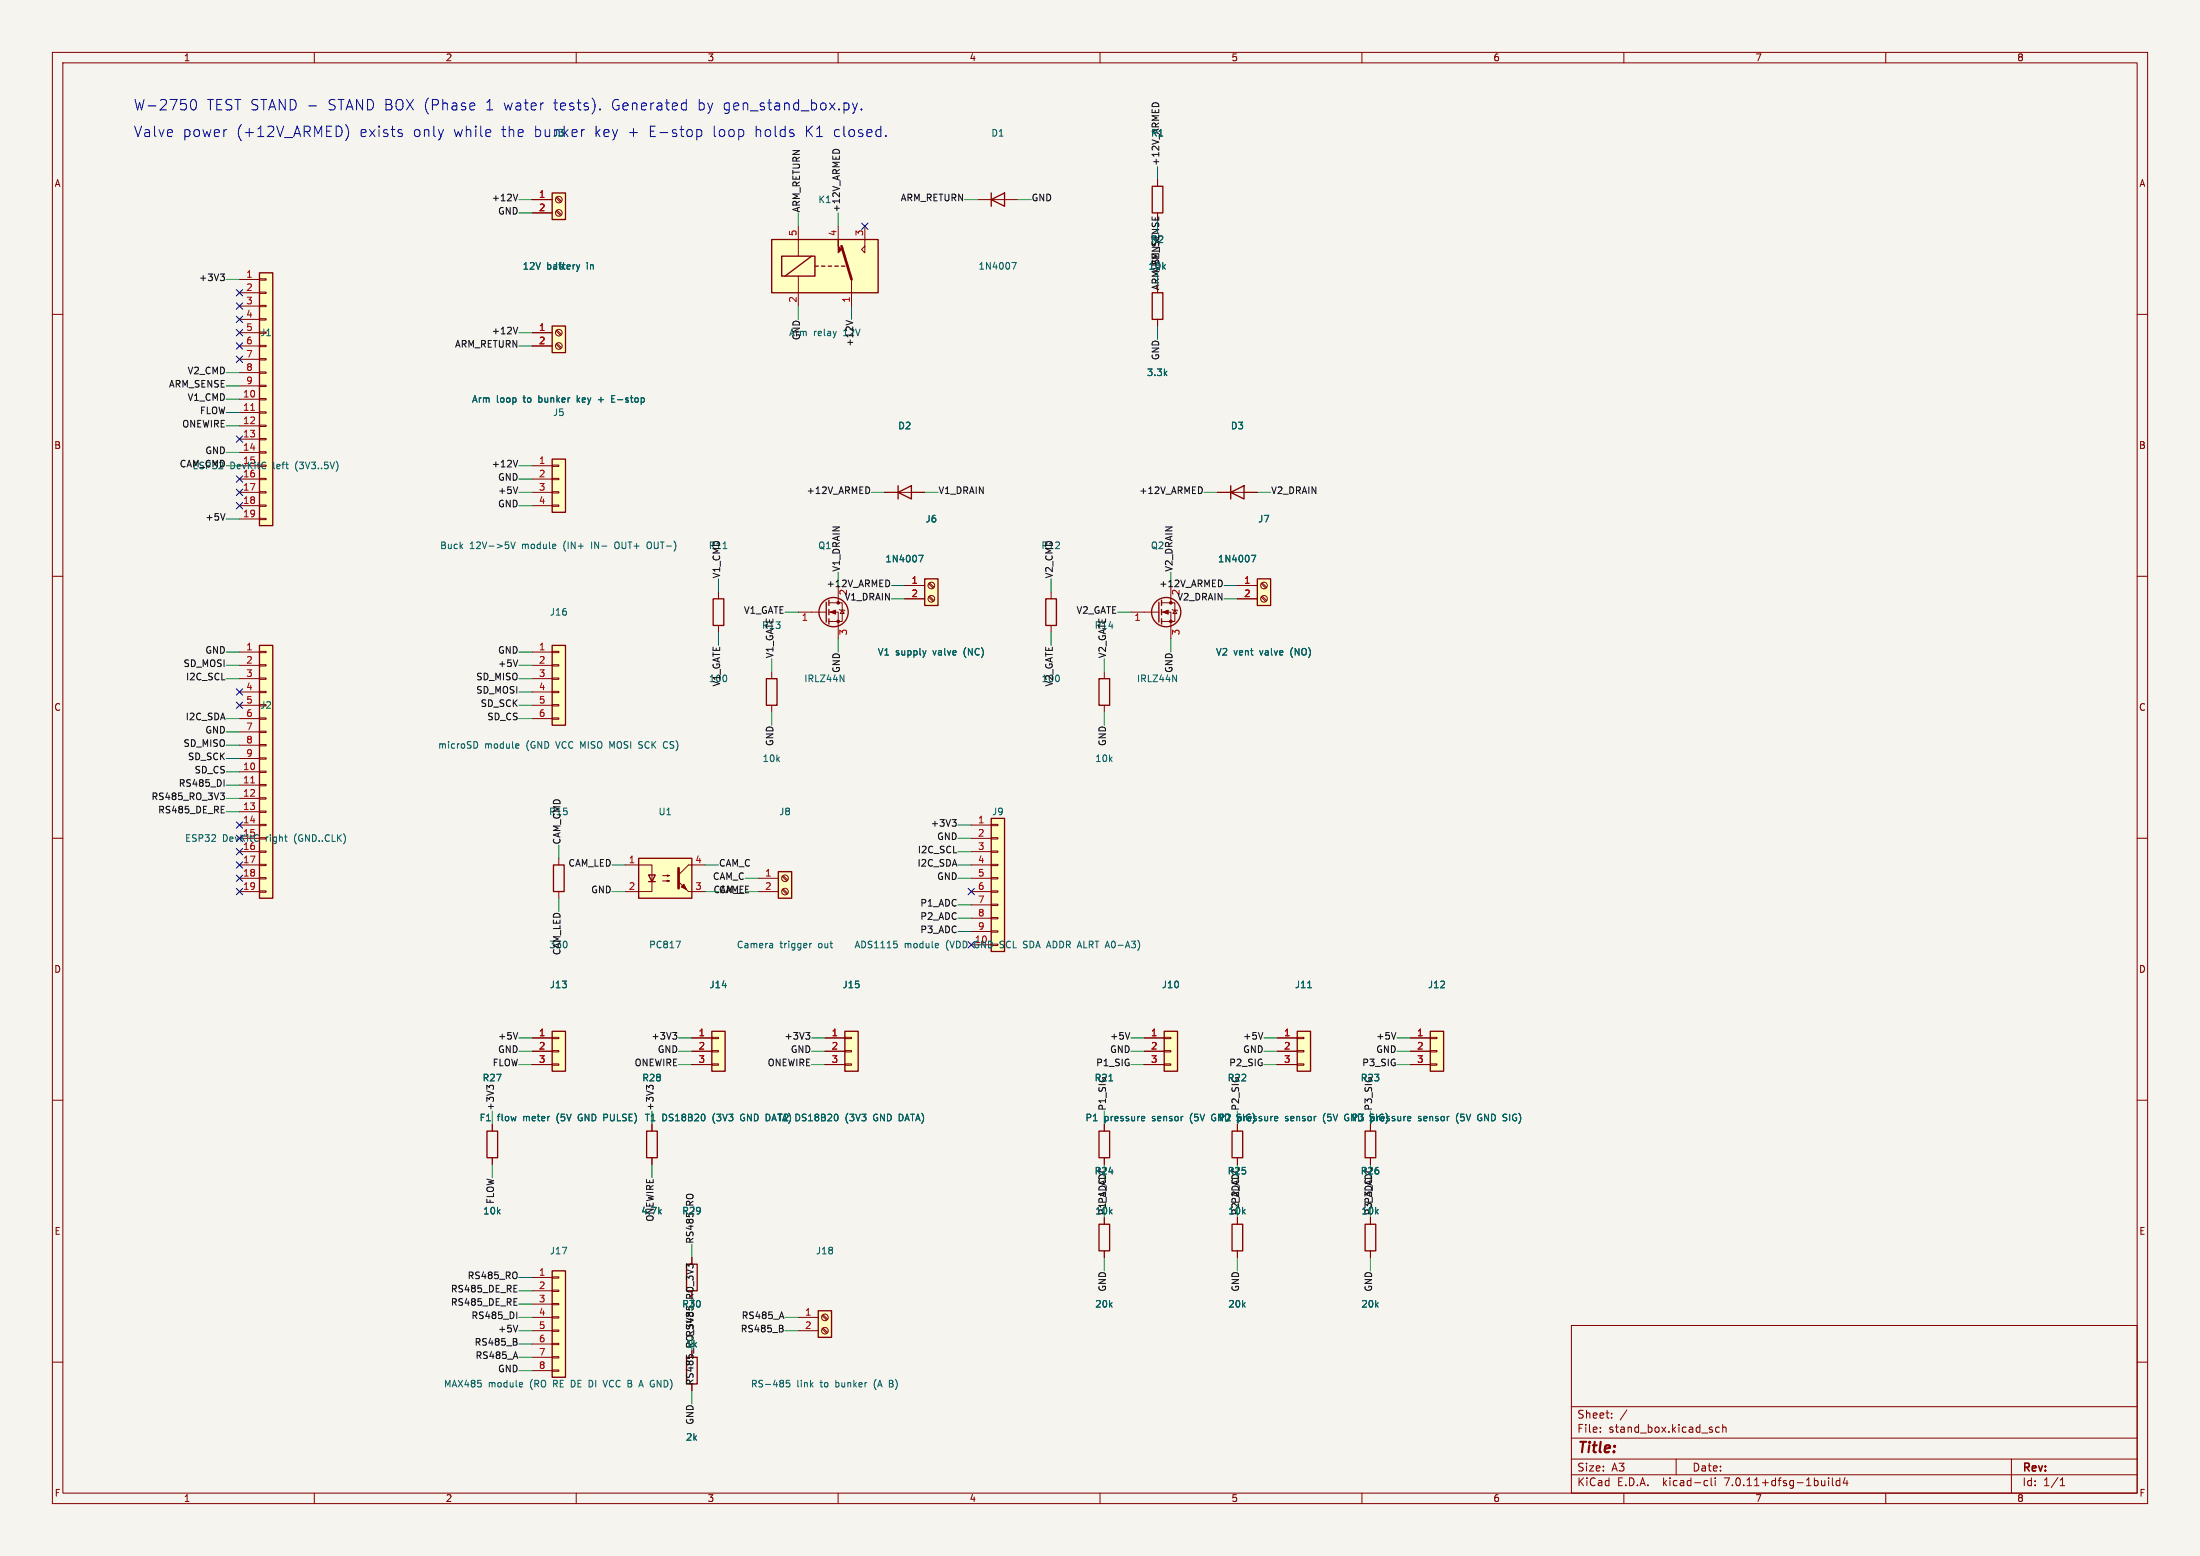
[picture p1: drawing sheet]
<svg xmlns="http://www.w3.org/2000/svg" width="420mm" height="297mm" viewBox="0 0 420 297" stroke-linecap="round" stroke-linejoin="round" font-family="sans-serif">
<path d="M0 0h420v297h-420z" fill="#f5f4ef" stroke="#f5f4ef" stroke-width=".19"/>
<g fill="none" stroke="#840000" stroke-width=".19">
<path d="M10 10h400v277h-400zM12 12h396v273h-396zM60 10v2M110 10v2M160 10v2M210 10v2M260 10v2M310 10v2M360 10v2M101.6 38.1h3.8M106.1 37.8l.9 .8M106.3 37.6l.9 .8"/>
<path d="M186.7 38.1h7.6M221 34.3v1.3M10 60h2M45.7 53.3h3.8M45.7 55.9h3.8M45.7 58.4h3.8M49.5 58.3h1.3v.2h-1.3zM49.5 55.8h1.3v.2h-1.3zM49.5 53.2h1.3v.3h-1.3zM101.6 40.6h3.8M106.1 40.3l.9 .8M106.3 40.1l.9 .9"/>
<path d="M152.4 43.2v5.7M152.4 52.7v5.7M160 43.2v2.5M162.6 53.3v5.1M165.1 43.2v5.1l-.6-.7 .6-.6M221 40.6v1.3M408 60h2M45.7 63.5h3.8M45.7 66h3.8M45.7 76.2h3.8M45.7 78.7h3.8M45.7 61h3.8"/>
<path d="M45.7 68.6h3.8M45.7 71.1h3.8M45.7 73.7h3.8M49.5 78.6h1.3v.3h-1.3zM49.5 76.1h1.3v.2h-1.3zM49.5 73.5h1.3v.3h-1.3zM49.5 71h1.3v.2h-1.3zM49.5 68.5h1.3v.2h-1.3zM49.5 65.9h1.3v.3h-1.3zM49.5 60.8h1.3v.3h-1.3zM101.6 63.5h3.8M101.6 66h3.8"/>
<path d="M106.1 65.7l.9 .8M106.1 63.2l.9 .8M106.3 65.5l.9 .9M106.3 63l.9 .8M221 61v1.2M45.7 88.9h3.8M45.7 91.4h3.8M45.7 94h3.8M45.7 96.5h3.8M45.7 81.3h3.8M45.7 83.8h3.8M45.7 86.4h3.8"/>
<path d="M45.7 99.1h3.8M49.5 98.9h1.3v.3h-1.3zM49.5 96.4h1.3v.2h-1.3zM49.5 93.9h1.3v.2h-1.3zM49.5 91.3h1.3v.3h-1.3zM49.5 86.2h1.3v.3h-1.3zM49.5 83.7h1.3v.2h-1.3zM49.5 81.2h1.3v.2h-1.3zM101.6 88.9h3.8M101.6 91.4h3.8M101.6 94h3.8M101.6 96.5h3.8"/>
<path d="M105.4 96.4h1.3v.2h-1.3zM105.4 93.9h1.3v.2h-1.3zM105.4 91.3h1.3v.3h-1.3zM105.4 88.8h1.3v.2h-1.3zM168.9 94h7.6M232.4 94h7.6M10 110h2M137.2 113v1.3M137.2 119.4v1.3M152.4 116.8h5.3M158.2 116.8h1.8v5.1M158.2 115.1h2.6v3.5h-2.6"/>
<path d="M160 111.8v3.3M160.3 116.3l1 .3M160.8 116.5l.4 .6h-.8zM172.7 111.8h3.8M172.7 114.3h3.8M177.3 114l.8 .8M177.3 111.4l.8 .9M177.4 113.8l.9 .8M177.4 111.3l.9 .8M200.7 113v1.3M200.7 119.4v1.3M215.9 116.8h5.3"/>
<path d="M221.7 116.8h1.8v5.1M221.7 115.1h2.6v3.5h-2.6M223.5 111.8v3.3M223.8 116.3l1 .3M224.3 116.5l.4 .6h-.8zM236.2 111.8h3.8M236.2 114.3h3.8M240.8 114l.8 .8M240.8 111.4l.8 .9M240.9 113.8l.9 .8M240.9 111.3l.9 .8M408 110h2"/>
<path d="M45.7 124.5h3.8M45.7 127h3.8M45.7 129.5h3.8M45.7 132.1h3.8M45.7 134.6h3.8M45.7 137.2h3.8M45.7 139.7h3.8M49.5 139.6h1.3v.2h-1.3zM49.5 137h1.3v.3h-1.3zM49.5 132h1.3v.2h-1.3zM49.5 129.4h1.3v.3h-1.3zM49.5 126.9h1.3v.2h-1.3z"/>
<path d="M49.5 124.3h1.3v.3h-1.3zM101.6 124.5h3.8M101.6 127h3.8M101.6 129.5h3.8M101.6 132.1h3.8M101.6 134.6h3.8M101.6 137.2h3.8M105.4 137h1.3v.3h-1.3zM105.4 134.5h1.3v.2h-1.3zM105.4 132h1.3v.2h-1.3zM105.4 129.4h1.3v.3h-1.3zM105.4 126.9h1.3v.2h-1.3z"/>
<path d="M105.4 124.3h1.3v.3h-1.3zM147.3 128.3v1.2M147.3 134.6v1.3M210.8 128.3v1.2M210.8 134.6v1.3M10 160h2M45.7 157.5h3.8M45.7 147.3h3.8M45.7 149.9h3.8M45.7 152.4h3.8M45.7 154.9h3.8M45.7 142.2h3.8"/>
<path d="M45.7 144.8h3.8M49.5 159.9h1.3v.2h-1.3zM49.5 157.4h1.3v.2h-1.3zM49.5 154.8h1.3v.3h-1.3zM49.5 152.3h1.3v.2h-1.3zM49.5 149.7h1.3v.3h-1.3zM49.5 147.2h1.3v.2h-1.3zM49.5 144.7h1.3v.2h-1.3zM49.5 142.1h1.3v.3h-1.3zM185.4 157.5h3.8M189.2 159.9h1.3v.2h-1.3zM189.2 157.4h1.3v.2h-1.3z"/>
<path d="M408 160h2M45.7 160h3.8M45.7 162.6h3.8M45.7 165.1h3.8M45.7 167.6h3.8M45.7 170.2h3.8M49.5 170.1h1.3v.2h-1.3zM49.5 167.5h1.3v.3h-1.3zM49.5 165h1.3v.2h-1.3zM49.5 162.4h1.3v.3h-1.3zM106.7 163.8v1.3M106.7 170.2v1.3"/>
<path d="M119.4 165.1h5.1v5.1h-5.1M126.5 168.1h1.3l-.4 .2v-.3l.4 .1M126.5 167.1h1.3l-.4 .2v-.3l.4 .1M131.4 170.2h3.2M134.6 165.1h-3.2l-1.9 1.9M144.8 167.6h3.8M144.8 170.2h3.8M149.3 169.8l.9 .9M149.3 167.3l.9 .8M149.5 169.7l.9 .8M149.5 167.1l.9 .9M185.4 160h3.8"/>
<path d="M185.4 162.6h3.8M185.4 165.1h3.8M185.4 167.6h3.8M185.4 170.2h3.8M185.4 172.7h3.8M185.4 175.3h3.8M185.4 177.8h3.8M189.2 177.7h1.3v.2h-1.3zM189.2 175.1h1.3v.3h-1.3zM189.2 172.6h1.3v.2h-1.3zM189.2 170.1h1.3v.2h-1.3zM189.2 167.5h1.3v.3h-1.3z"/>
<path d="M189.2 165h1.3v.2h-1.3zM189.2 162.4h1.3v.3h-1.3zM101.6 198.1h3.8M105.4 198h1.3v.2h-1.3zM132.1 198.1h3.8M135.9 198h1.3v.2h-1.3zM157.5 198.1h3.8M161.3 198h1.3v.2h-1.3zM185.4 180.3h3.8M218.4 198.1h3.8M222.2 198h1.3v.2h-1.3zM243.8 198.1h3.8"/>
<path d="M247.6 198h1.3v.2h-1.3zM269.2 198.1h3.8M273 198h1.3v.2h-1.3zM10 210h2M94 214.6v1.3M101.6 200.7h3.8M101.6 203.2h3.8M105.4 203.1h1.3v.2h-1.3zM105.4 200.5h1.3v.3h-1.3zM124.5 214.6v1.3M132.1 200.7h3.8M132.1 203.2h3.8"/>
<path d="M135.9 203.1h1.3v.2h-1.3zM135.9 200.5h1.3v.3h-1.3zM157.5 200.7h3.8M157.5 203.2h3.8M161.3 203.1h1.3v.2h-1.3zM161.3 200.5h1.3v.3h-1.3zM210.8 214.6v1.3M218.4 200.7h3.8M218.4 203.2h3.8M222.2 203.1h1.3v.2h-1.3zM222.2 200.5h1.3v.3h-1.3zM236.2 214.6v1.3"/>
<path d="M243.8 200.7h3.8M243.8 203.2h3.8M247.6 203.1h1.3v.2h-1.3zM247.6 200.5h1.3v.3h-1.3zM261.6 214.6v1.3M269.2 200.7h3.8M269.2 203.2h3.8M273 203.1h1.3v.2h-1.3zM273 200.5h1.3v.3h-1.3zM408 210h2M94 221v1.2M124.5 221v1.2"/>
<path d="M210.8 221v1.2M210.8 232.4v1.3M210.8 238.8v1.2M236.2 221v1.2M236.2 232.4v1.3M236.2 238.8v1.2M261.6 221v1.2M261.6 232.4v1.3M261.6 238.8v1.2M10 260h2M101.6 243.8h3.8M101.6 246.4h3.8"/>
<path d="M101.6 248.9h3.8M101.6 251.5h3.8M101.6 254h3.8M101.6 256.5h3.8M101.6 259.1h3.8M105.4 259h1.3v.2h-1.3zM105.4 256.4h1.3v.3h-1.3zM105.4 253.9h1.3v.2h-1.3zM105.4 251.3h1.3v.3h-1.3zM105.4 248.8h1.3v.2h-1.3zM105.4 246.3h1.3v.2h-1.3zM105.4 243.7h1.3v.3h-1.3z"/>
<path d="M132.1 240v1.3M152.4 251.5h3.8M152.4 254h3.8M156.9 253.7l.9 .8M156.9 251.1l.9 .9M157.1 253.5l.9 .8M157.1 251l.9 .8M300 253h108v32h-108zM408 260h2M101.6 261.6h3.8M105.4 261.5h1.3v.2h-1.3zM132.1 264.2v1.2"/>
<path d="M300 278.5h108M300 274.5h108M300 268.5h108M305.5 273.2v.2M305.5 272.5v.1M307.7 270.5v.2M307.7 269.8v.1M310.6 269.1l-1.3 1.9M320 278.5v3M328.2 272.5l-.4-.1-.3 .3 .2 .6h.5M328.9 272.5l.2-.1 .3 .1 .1 .9M328.9 271.9v1.5"/>
<path d="M384 278.5v6.5M60 285v2M110 285v2M160 285v2M210 285v2M260 285v2M300 281.5h108M310 285v2M325.6 282.6l.4 .1M326 283.5l-.4 .1M326.7 282.1v1.3l.2 .2M327.4 282.1v.1"/>
<path d="M327.4 282.6v1M349.1 282.1v.1M349.1 282.6v1M349.8 282.1v1.3l.2 .2M351.2 282.7l-.4-.1-.3 .3 .2 .6h.5M351.2 282.1v1.5M352.2 282l-.3 1.1h.9M352.6 282.6v1M360 285v2M393.3 283.6h.9M393.3 282.5l.4-.4v1.5"/>
<circle cx="106.7" cy="38.1" r=".63"/>
<circle cx="106.7" cy="40.6" r=".63"/>
<circle cx="106.7" cy="66" r=".63"/>
<circle cx="106.7" cy="63.5" r=".63"/>
<circle cx="177.8" cy="111.8" r=".63"/>
<circle cx="177.8" cy="114.3" r=".63"/>
<circle cx="241.3" cy="114.3" r=".63"/>
<circle cx="241.3" cy="111.8" r=".63"/>
<circle cx="149.9" cy="167.6" r=".63"/>
<circle cx="149.9" cy="170.2" r=".63"/>
<circle cx="157.5" cy="254" r=".63"/>
<circle cx="157.5" cy="251.5" r=".63"/>
</g>
<g fill="none" stroke="#840000" stroke-width=".25">
<path d="M105.4 36.8h2.5v5.1h-2.5zM189.2 38.1l2.6-1.3v2.6zM189.2 36.8v2.6M220 35.6h2v5h-2zM49.5 52.1h2.6v48.2h-2.6zM147.3 45.7h20.3v10.2h-20.3zM149.2 48.9h6.4v3.8h-6.4zM154.9 48.9l-5 3.8M155.6 50.8h.6M156.8 50.8h.7M158.1 50.8h.6M159.4 50.8h.6"/>
<path d="M160.7 50.8h.6M220 55.9h2v5.1h-2zM105.4 62.2h2.5v5.1h-2.5zM105.4 87.6h2.5v10.2h-2.5zM171.4 94l2.6-1.3v2.6zM171.4 92.7v2.6M234.9 94l2.6-1.3v2.6zM234.9 92.7v2.6M136.1 114.3h2.1v5.1h-2.1zM157.7 114.9v3.8M158.2 114.6v1M158.2 116.3v1"/>
<path d="M158.2 118.1v1M176.5 110.5h2.6v5.1h-2.6zM199.6 114.3h2.1v5.1h-2.1zM221.2 114.9v3.8M221.7 114.6v1M221.7 116.3v1M221.7 118.1v1M240 110.5h2.6v5.1h-2.6zM49.5 123.2h2.6v48.3h-2.6zM105.4 123.2h2.5v15.2h-2.5zM146.3 129.5h2v5.1h-2zM209.8 129.5h2v5.1h-2z"/>
<path d="M189.2 156.2h2.6v25.4h-2.6zM105.7 165.1h2v5.1h-2zM121.9 163.8h10.2v7.7h-10.2zM123.8 167h1.3l-.6 1.3zM123.8 168.3h1.3M148.6 166.4h2.5v5.1h-2.5zM105.4 196.9h2.5v7.6h-2.5zM135.9 196.9h2.5v7.6h-2.5zM161.3 196.9h2.5v7.6h-2.5zM222.2 196.9h2.6v7.6h-2.6zM247.6 196.9h2.6v7.6h-2.6zM273 196.9h2.6v7.6h-2.6z"/>
<path d="M93 215.9h2v5.1h-2zM123.4 215.9h2.1v5.1h-2.1zM209.8 215.9h2v5.1h-2zM235.2 215.9h2v5.1h-2zM260.6 215.9h2v5.1h-2zM209.8 233.7h2v5.1h-2zM235.2 233.7h2v5.1h-2zM260.6 233.7h2v5.1h-2zM105.4 242.6h2.5v20.3h-2.5zM131.1 259.1h2v5.1h-2zM131.1 241.3h2v5.1h-2zM156.2 250.2h2.5v5.1h-2.5z"/>
<circle cx="159.1" cy="116.8" r="2.79"/>
<circle cx="222.6" cy="116.8" r="2.79"/>
</g>
<g fill="none" stroke="#006464" stroke-width=".19">
<path d="M110.7 50.5l-.3 .9M193.2 50.1h.8l-.5 1.3M114.2 76.3h1M116.8 76.1h.4M117.4 75.5h-.6v1.3h.6M97.1 104.1v.5M97.5 103.4l.4 1.3 .5-1.3M117.5 103.5a.9 .9 0 0 0 0 1.2M124.1 103.4a.43 .43 0 0 0-.6 .5v.4a.43 .43 0 0 0 .6 .4M138 104.7h.8M175.4 106h.8l-.5 1.3M238.9 106h.8l-.5 1.3"/>
<path d="M160.4 128.8l.7 1.3v-1.3M176.8 124.2l-.3 .8M223.9 128.8l.7 1.3v-1.3M90.8 141.5a.68 .68 0 0 1 .4 .7 .68 .68 0 0 1-.4 .6M98.6 142h.4l.1 .3-.6 .1M99 142.8h-.4M116.8 142.5l-.4-1v1.3M121.9 142.8h.5M122 142l.4 .2M122.5 141.5l-.5 .2M126.9 142.8h.3M127.2 141.5l-.3 .1"/>
<path d="M129.1 179.6h.8l-.5 1.3M170.6 179.6h.6M147.3 180.1l.2 .2v.6M147.5 180.9h-.1M147.5 180.4h-.1M154.6 180.1v.8M154.9 180.1l-.3 .2M171.1 180.1l.2 .3v.3l-.2 .2M178.7 180.1h.4l.1 .3-.6 .1M179.1 180.9h-.4M249.6 188.5h.8M134.4 212.7l.2 .5-.2 .7"/>
<path d="M159.8 212.7l.2 .5-.2 .7M211.7 206.3h.7M218.1 213.1l.4 .1v.2l-.6 .1M218.5 213.9h-.4M243.5 213.1l.4 .1v.2l-.6 .1M243.9 213.9h-.4M268.9 213.1l.4 .1v.2l-.6 .1M269.3 213.9h-.4M99.3 263.9l.4 .1 .1 .2-.6 .1M99.7 264.7h-.4M115.1 263.5l.4 1.2M122.1 264.4h.6"/>
<path d="M122.4 263.5l.4 1.2M150.7 263.5h-.6v.6l.2-.1h.4l.1 .2-.1 .4-.1 .1-.5-.1M169.8 264.1h.4M170.2 263.5h-.4v1.2h.5"/>
</g>
<g fill="#ffffc2" stroke="#ffffc2" stroke-width=".19">
<path d="M105.4 36.8h2.5v5.1h-2.5z"/>
<path d="M147.3 45.7h20.3v10.2h-20.3z"/>
<path d="M273 196.9h2.6v7.6h-2.6z"/>
<path d="M105.4 87.6h2.5v10.2h-2.5z"/>
<path d="M189.2 156.2h2.6v25.4h-2.6z"/>
<path d="M105.4 62.2h2.5v5.1h-2.5z"/>
<path d="M247.6 196.9h2.6v7.6h-2.6z"/>
<path d="M105.4 242.6h2.5v20.3h-2.5z"/>
<path d="M121.9 163.8h10.2v7.7h-10.2z"/>
<path d="M240 110.5h2.6v5.1h-2.6z"/>
<path d="M135.9 196.9h2.5v7.6h-2.5z"/>
<path d="M156.2 250.2h2.5v5.1h-2.5z"/>
<path d="M176.5 110.5h2.6v5.1h-2.6z"/>
<path d="M49.5 123.2h2.6v48.3h-2.6z"/>
<path d="M161.3 196.9h2.5v7.6h-2.5z"/>
<path d="M105.4 196.9h2.5v7.6h-2.5z"/>
<path d="M148.6 166.4h2.5v5.1h-2.5z"/>
<path d="M222.2 196.9h2.6v7.6h-2.6z"/>
<path d="M49.5 52.1h2.6v48.2h-2.6z"/>
<path d="M105.4 123.2h2.5v15.2h-2.5z"/>
</g>
<path d="M160.7 47l1.9 6.3M129.5 165.7v3.8" fill="none" stroke="#840000" stroke-width=".51"/>
<g fill="#840000" stroke="#840000" stroke-width=".19">
<path d="M160 45.7v1.3l.7 .6-.7 .7z"/>
<path d="M158.5 116.8l1-.3v.7z"/>
<path d="M129.5 168.3l1.9 1.9z"/>
<path d="M130 169.3l.6-.5 .5 1z"/>
<path d="M222 116.8l1-.3v.7z"/>
<circle cx="160" cy="118.6" r=".25"/>
<circle cx="160" cy="115.1" r=".25"/>
<circle cx="223.5" cy="118.6" r=".25"/>
<circle cx="223.5" cy="115.1" r=".25"/>
</g>
<path d="M47.9 78.3h.7M47.9 149.4h.7" fill="none" stroke="#a90000" stroke-width=".19"/>
<g fill="none" stroke="#0f0f0f" stroke-width=".19">
<path d="M220.2 19.7h.7M98.8 37.1l-.4 1.2M159.3 28.6h.6M42.1 52.3h.7l-.4 .5M42.6 52.8l.2 .2v.3l-.2 .3M219.9 43.8h1.3l-1.3 .7M219.9 41.4v.6h1.3v-.6M220 42.5l-.1 .5 .2 .2h.3l.3-.5 .3-.2 .2 .3-.1 .5M220.5 41.6v.4M98.8 62.5l-.4 1.2M161.5 61.2l1.3 .4M43 98l-.5 1.3"/>
<path d="M98.8 92.9l-.4 1.3M98.8 87.9l-.4 1.2M166 93.2v.7M229.5 93.2v.7M169.8 111v.7M233.3 111v.7M98.8 126l-.4 1.2M42.1 151.4h.7l-.4 .4 .4 .2v.4l-.2 .2h-.4M42.8 148.8v1.3M181.8 156.4h.7l-.4 .5M182.3 156.9l.2 .3v.3l-.2 .2M98.8 197.1l-.4 1.3"/>
<path d="M128.4 197.1h.8l-.4 .5M129 197.6l.2 .2v.3l-.2 .3M153.8 197.1h.8l-.4 .5M154.4 197.6l.2 .2v.3l-.2 .3M215.7 197.1l-.4 1.3M241.1 197.1l-.4 1.3M266.5 197.1l-.4 1.3M93.4 207.6l-.5-.4v.7M93.5 207.2l-.1 .2M94.1 207.2l.1 .2M123.9 207.6l-.5-.4v.7M124 207.2l-.1 .2"/>
<path d="M124.6 207.2l.1 .2M211.1 229.7v.8M260.6 229.7v.8M98.6 256.2l.1 .1-.1 .4M98.6 255.6v.4M98.7 250.4v1.3M98.8 253l-.4 1.2M132.3 241.9v-.4l-.2-.2h-.5l-.1 .4-.5-.4v.7M149.4 253.6l.1 .2-.1 .4M149.4 253.1v.3"/>
</g>
<g fill="none" stroke="#0000c2" stroke-width=".19">
<path d="M36.5 19.2a.48 .48 0 0 1 .5-.2 .48 .48 0 0 1 .4 .4 1.03 1.03 0 0 1-.6 1.6 1.22 1.22 0 0 1-.3-1.8zM130.8 19.7h.2M131 19v2M162.7 19.7l.5 1.3M163.7 19.7l-.5 1.3M58.9 20.2h1.6M66 23.8a2.29 2.29 0 0 1 0 3M76.5 25.4l.3 .3-.3 .4M76.5 24.7l.2 .1M111.4 24.7h.2M114.5 20.8v.2M131 20.9l-.2 .1"/>
<path d="M133 24.8l.6-.1 .4 .4v.6l-.2 .3-.2 .1-.6-.1M163.2 21l-.2 .5-.3 .2M164.5 20.8v.2M169.1 25.9v.2"/>
</g>
<g fill="none" stroke="#009600" stroke-width=".19">
<path d="M99.1 38.1h2.5M184.1 38.1h2.6M194.3 38.1h2.5M221 31.8v2.5M43.2 53.3h2.5M99.1 40.6h2.5M152.4 40.6v2.6M152.4 58.4v2.6M160 40.6v2.6M162.6 58.4v2.6M221 41.9v2.6M43.2 76.2h2.5"/>
<path d="M43.2 71.1h2.5M43.2 73.7h2.5M43.2 78.7h2.5M99.1 63.5h2.5M99.1 66h2.5M221 62.2v2.6M43.2 81.3h2.5M43.2 99.1h2.5M43.2 86.4h2.5M99.1 94h2.5M99.1 96.5h2.5M99.1 91.4h2.5"/>
<path d="M99.1 88.9h2.5M166.4 94h2.5M176.5 94h2.6M229.9 94h2.5M240 94h2.6M137.2 110.5v2.5M149.9 116.8h2.5M160 109.2v2.6M170.2 114.3h2.5M170.2 111.8h2.5M200.7 110.5v2.5M213.4 116.8h2.5"/>
<path d="M223.5 109.2v2.6M233.7 114.3h2.5M233.7 111.8h2.5M43.2 124.5h2.5M43.2 129.5h2.5M43.2 127h2.5M43.2 137.2h2.5M43.2 139.7h2.5M99.1 124.5h2.5M99.1 129.5h2.5M99.1 127h2.5M99.1 137.2h2.5"/>
<path d="M99.1 134.6h2.5M99.1 132.1h2.5M137.2 120.7v2.5M147.3 125.7v2.6M147.3 135.9v2.5M160 121.9v2.6M200.7 120.7v2.5M210.8 125.7v2.6M210.8 135.9v2.5M223.5 121.9v2.6M43.2 147.3h2.5M43.2 142.2h2.5"/>
<path d="M43.2 149.9h2.5M43.2 144.8h2.5M43.2 154.9h2.5M43.2 152.4h2.5M182.9 157.5h2.5M106.7 161.3v2.5M106.7 171.5v2.5M116.8 165.1h2.6M116.8 170.2h2.6M134.6 165.1h2.6M134.6 170.2h2.6M142.2 170.2h2.6"/>
<path d="M142.2 167.6h2.6M182.9 165.1h2.5M182.9 167.6h2.5M182.9 177.8h2.5M182.9 175.3h2.5M182.9 160h2.5M182.9 162.6h2.5M182.9 172.7h2.5M99.1 198.1h2.5M129.5 198.1h2.6M154.9 198.1h2.6M215.9 198.1h2.5"/>
<path d="M241.3 198.1h2.5M266.7 198.1h2.5M94 212.1v2.5M99.1 200.7h2.5M99.1 203.2h2.5M124.5 212.1v2.5M129.5 200.7h2.6M129.5 203.2h2.6M154.9 200.7h2.6M154.9 203.2h2.6M210.8 212.1v2.5M215.9 200.7h2.5"/>
<path d="M215.9 203.2h2.5M236.2 212.1v2.5M241.3 200.7h2.5M241.3 203.2h2.5M261.6 212.1v2.5M266.7 200.7h2.5M266.7 203.2h2.5M94 222.2v2.6M124.5 222.2v2.6M132.1 237.5v2.5M210.8 222.2v2.6M210.8 229.9v2.5"/>
<path d="M236.2 222.2v2.6M261.6 222.2v2.6M261.6 229.9v2.5M99.1 243.8h2.5M99.1 246.4h2.5M99.1 248.9h2.5M99.1 259.1h2.5M99.1 256.5h2.5M99.1 254h2.5M99.1 251.5h2.5M149.9 254h2.5M149.9 251.5h2.5"/>
<path d="M210.8 240v2.6M236.2 240v2.6M261.6 240v2.6M99.1 261.6h2.5M132.1 265.4v2.6"/>
</g>
<g fill="none" stroke="#000084" stroke-width=".19">
<path d="M45.1 55.3l1.2 1.2M45.1 57.8l1.2 1.2M46.3 55.3l-1.2 1.2M46.3 57.8l-1.2 1.2M164.5 42.6l1.2 1.2M165.7 42.6l-1.2 1.2M45.1 68l1.2 1.2M45.1 65.4l1.2 1.2M45.1 62.9l1.2 1.2M45.1 60.4l1.2 1.2M46.3 68l-1.2 1.2M46.3 65.4l-1.2 1.2"/>
<path d="M46.3 62.9l-1.2 1.2M46.3 60.4l-1.2 1.2M45.1 93.4l1.2 1.2M45.1 95.9l1.2 1.2M45.1 90.8l1.2 1.2M45.1 83.2l1.2 1.2M46.3 93.4l-1.2 1.2M46.3 95.9l-1.2 1.2M46.3 90.8l-1.2 1.2M46.3 83.2l-1.2 1.2M45.1 134l1.2 1.2M45.1 131.5l1.2 1.2"/>
<path d="M46.3 134l-1.2 1.2M46.3 131.5l-1.2 1.2M45.1 156.9l1.2 1.2M46.3 156.9l-1.2 1.2M45.1 169.6l1.2 1.2M45.1 162l1.2 1.2M45.1 167l1.2 1.2M45.1 164.5l1.2 1.2M46.3 169.6l-1.2 1.2M46.3 162l-1.2 1.2M46.3 167l-1.2 1.2M46.3 164.5l-1.2 1.2"/>
<path d="M184.8 179.7l1.2 1.2M184.8 169.6l1.2 1.2M186 179.7l-1.2 1.2M186 169.6l-1.2 1.2"/>
</g>
<g font-size="2.8" fill="#0000c2">
<text x="25.4" y="21.3">W-2750</text>
<text x="39.4" y="21.3">TEST STAND -</text>
<text x="62.6" y="21.3">STAND BOX (Phase</text>
<text x="92.8" y="21.3">1 water</text>
<text x="105.9" y="21.3">tests).</text>
<text x="117" y="21.3">Generated</text>
<text x="133.6" y="21.3">by</text>
<text x="138.5" y="21.3">gen_stand_box.py.</text>
<text x="25.4" y="26.4">Valve</text>
<text x="34.8" y="26.4">power</text>
<text x="45" y="26.4">(+12V_ARMED)</text>
<text x="68.6" y="26.4">exists</text>
<text x="78.9" y="26.4">only</text>
<text x="86.6" y="26.4">while</text>
<text x="95.8" y="26.4">the</text>
<text x="102.1" y="26.4">bunker</text>
<text x="113.7" y="26.4">key</text>
<text x="120.1" y="26.4">+</text>
<text x="124.2" y="26.4">E-stop</text>
<text x="136.4" y="26.4">loop</text>
<text x="144.5" y="26.4">holds</text>
<text x="154.1" y="26.4">K1</text>
<text x="159.6" y="26.4">closed.</text>
</g>
<text font-size="2.8" fill="#840000" x="301" y="277.9">Title:</text>
<g font-size="2.1" fill="#840000">
<text x="301" y="273.7">File:</text>
<text x="301" y="271">Sheet:</text>
<text x="307.1" y="273.7">stand_box.kicad_sch</text>
<text x="301" y="281.1">Size:</text>
<text x="307.6" y="281.1">A3</text>
<text x="323" y="281.1">Date:</text>
<text x="386" y="281.3">Rev:</text>
<text x="301" y="283.9">KiCad</text>
<text x="308.7" y="283.9">E.D.A.</text>
<text x="317.6" y="283.9">kicad-cli</text>
<text x="329.5" y="283.9">7.0.11+dfsg-1build4</text>
<text x="386" y="283.9">Id:</text>
<text x="390.1" y="283.9">1/1</text>
</g>
<g font-size="1.8" fill="#840000">
<text x="35" y="11.9">1</text>
<text x="85" y="11.9">2</text>
<text x="135" y="11.9">3</text>
<text x="185" y="11.9">4</text>
<text x="235" y="11.9">5</text>
<text x="285" y="11.9">6</text>
<text x="335" y="11.9">7</text>
<text x="385" y="11.9">8</text>
<text x="10.3" y="35.9">A</text>
<text x="408.3" y="35.9">A</text>
<text x="221.5" y="55.5" transform="rotate(-90 221.5 55.5)">ARM_SENSE</text>
<text x="10.3" y="85.9">B</text>
<text x="408.2" y="85.9">B</text>
<text x="10.3" y="135.9">C</text>
<text x="408.2" y="135.9">C</text>
<text x="10.3" y="185.9">D</text>
<text x="408.2" y="185.9">D</text>
<text x="10.3" y="235.9">E</text>
<text x="408.3" y="235.9">E</text>
<text x="132.6" y="255.3" transform="rotate(-90 132.6 255.3)">RS485_RO_3V3</text>
<text x="132.6" y="264.5" transform="rotate(-90 132.6 264.5)">RS485_RO_3V3</text>
<text x="10.3" y="285.9">F</text>
<text x="35" y="286.9">1</text>
<text x="85" y="286.9">2</text>
<text x="135" y="286.9">3</text>
<text x="185" y="286.9">4</text>
<text x="235" y="286.9">5</text>
<text x="285" y="286.9">6</text>
<text x="335" y="286.9">7</text>
<text x="385" y="286.9">8</text>
<text x="408.3" y="285.9">F</text>
</g>
<g font-size="1.8" fill="#006464">
<text x="105.5" y="26.3">J3</text>
<text x="189.2" y="26.3">D1</text>
<text x="219.6" y="26.3">R1</text>
<text x="156.1" y="39">K1</text>
<text x="219.6" y="46.6">R2</text>
<text x="99.7" y="51.7">12V</text>
<text x="104.4" y="51.7">battery</text>
<text x="105.5" y="51.7">J4</text>
<text x="112.1" y="51.7">in</text>
<text x="186.7" y="51.7">1N4007</text>
<text x="219.2" y="51.7">10k</text>
<text x="49.6" y="64.4">J1</text>
<text x="155.3" y="64.4">relay</text>
<text x="218.9" y="72">3.3k</text>
<text x="90" y="77.1">Arm</text>
<text x="94.7" y="77.1">loop</text>
<text x="100" y="77.1">to</text>
<text x="103.1" y="77.1">bunker</text>
<text x="110.6" y="77.1">key</text>
<text x="114.9" y="77.1">+</text>
<text x="117.6" y="77.1">E-stop</text>
<text x="105.5" y="79.6">J5</text>
<text x="171.4" y="82.1">D2</text>
<text x="234.9" y="82.1">D3</text>
<text x="46.3" y="88.6">15</text>
<text x="52.3" y="89.8">left</text>
<text x="56.6" y="89.8">(3V3..5V)</text>
<text x="176.6" y="99.9">J6</text>
<text x="240.1" y="99.9">J7</text>
<text x="83.9" y="105">Buck</text>
<text x="89.6" y="105">12V-&gt;5V</text>
<text x="99.8" y="105">module</text>
<text x="107.8" y="105">(IN+</text>
<text x="113.3" y="105">IN-</text>
<text x="118" y="105">OUT+</text>
<text x="124.4" y="105">OUT-)</text>
<text x="156.1" y="105">Q1</text>
<text x="168.9" y="107.5">1N4007</text>
<text x="232.4" y="107.5">1N4007</text>
<text x="104.9" y="117.7">J16</text>
<text x="167.5" y="125.3">V1</text>
<text x="170.9" y="125.3">supply</text>
<text x="178.2" y="125.3">valve</text>
<text x="184.2" y="125.3">(NC)</text>
<text x="232" y="125.3">V2</text>
<text x="235.5" y="125.3">vent</text>
<text x="240.6" y="125.3">valve</text>
<text x="246.6" y="125.3">(NO)</text>
<text x="153.4" y="130.4">IRLZ44N</text>
<text x="216.9" y="130.4">IRLZ44N</text>
<text x="49.6" y="135.5">J2</text>
<text x="83.5" y="143.1">microSD</text>
<text x="92.5" y="143.1">module</text>
<text x="100.6" y="143.1">(GND</text>
<text x="106.5" y="143.1">VCC MISO</text>
<text x="117" y="143.1">MOSI</text>
<text x="122.8" y="143.1">SCK</text>
<text x="127.7" y="143.1">CS)</text>
<text x="145.5" y="145.6">10k</text>
<text x="209" y="145.6">10k</text>
<text x="125.6" y="155.8">U1</text>
<text x="148.7" y="155.8">J8</text>
<text x="189.3" y="155.8">J9</text>
<text x="35.2" y="160.9">ESP32</text>
<text x="46.3" y="159.8">15</text>
<text x="50.8" y="160.9">right</text>
<text x="56.4" y="160.9">(GND..CLK)</text>
<text x="46.3" y="162.3">16</text>
<text x="123.8" y="181.2">PC817</text>
<text x="140.6" y="181.2">Camera</text>
<text x="148.9" y="181.2">trigger</text>
<text x="156.3" y="181.2">out</text>
<text x="163" y="181.2">ADS1115</text>
<text x="172.6" y="181.2">module</text>
<text x="180.7" y="181.2">(VDD</text>
<text x="186" y="180.1">10</text>
<text x="186.3" y="181.2">GND SCL SDA ADDR ALRT A0-A3)</text>
<text x="104.9" y="188.8">J13</text>
<text x="135.4" y="188.8">J14</text>
<text x="160.8" y="188.8">J15</text>
<text x="221.7" y="188.8">J10</text>
<text x="247.1" y="188.8">J11</text>
<text x="272.5" y="188.8">J12</text>
<text x="92" y="206.6">R27</text>
<text x="122.5" y="206.6">R28</text>
<text x="208.9" y="206.6">R21</text>
<text x="234.3" y="206.6">R22</text>
<text x="259.7" y="206.6">R23</text>
<text x="91.5" y="214.2">F1</text>
<text x="94.9" y="214.2">flow</text>
<text x="100" y="214.2">meter</text>
<text x="106.5" y="214.2">(5V</text>
<text x="110.8" y="214.2">GND PULSE) T1</text>
<text x="126.3" y="214.2">DS18B20</text>
<text x="136.1" y="214.2">(3V3</text>
<text x="141.6" y="214.2">GND DATA)DS18B20</text>
<text x="148.4" y="214.2">T2</text>
<text x="161.5" y="214.2">(3V3</text>
<text x="167" y="214.2">GND DATA)</text>
<text x="207.1" y="214.2">P1</text>
<text x="210.8" y="214.2">pressure</text>
<text x="220" y="214.2">sensor</text>
<text x="227.4" y="214.2">(5V</text>
<text x="231.8" y="214.2">GND pressure</text>
<text x="232.5" y="214.2">P2</text>
<text x="236.8" y="214.2">SIG)</text>
<text x="245.4" y="214.2">sensor</text>
<text x="252.8" y="214.2">(5V</text>
<text x="257.2" y="214.2">GND pressure</text>
<text x="257.9" y="214.2">P3</text>
<text x="262.2" y="214.2">SIG)</text>
<text x="270.8" y="214.2">sensor</text>
<text x="278.2" y="214.2">(5V</text>
<text x="282.6" y="214.2">GND SIG)</text>
<text x="208.9" y="224.4">R24</text>
<text x="234.3" y="224.4">R25</text>
<text x="259.7" y="224.4">R26</text>
<text x="92.2" y="232">10k</text>
<text x="122.3" y="232">4.7k</text>
<text x="130.1" y="232">R29</text>
<text x="209" y="232">10k</text>
<text x="234.4" y="232">10k</text>
<text x="259.8" y="232">10k</text>
<text x="104.9" y="239.6">J17</text>
<text x="155.7" y="239.6">J18</text>
<text x="130.1" y="249.8">R30</text>
<text x="209" y="249.8">20k</text>
<text x="234.4" y="249.8">20k</text>
<text x="259.8" y="249.8">20k</text>
<text x="130.9" y="257.4">1k</text>
<text x="84.7" y="265">MAX485</text>
<text x="93.2" y="265">module</text>
<text x="101.3" y="265">(RO</text>
<text x="105.9" y="265">RE DE DI</text>
<text x="116.1" y="265">VCC B</text>
<text x="123.4" y="265">A GND)</text>
<text x="143.3" y="265">RS-485</text>
<text x="152.1" y="265">link</text>
<text x="156.7" y="265">to</text>
<text x="159.8" y="265">bunker</text>
<text x="167.3" y="265">(A</text>
<text x="170.4" y="265">B)</text>
<text x="130.9" y="275.2">2k</text>
</g>
<g font-size="1.8" fill="#0f0f0f">
<text x="221.5" y="31.8" transform="rotate(-90 221.5 31.8)">+12V_ARMED</text>
<text x="93.8" y="38.6">+12V</text>
<text x="95" y="41.2">GND</text>
<text x="152.9" y="40.6" transform="rotate(-90 152.9 40.6)">ARM_RETURN</text>
<text x="160.5" y="40.6" transform="rotate(-90 160.5 40.6)">+12V_ARMED</text>
<text x="171.9" y="38.6">ARM_RETURN</text>
<text x="196.8" y="38.6">GND</text>
<text x="37.9" y="53.9">+3V3</text>
<text x="93.8" y="64">+12V</text>
<text x="150.5" y="64.4">Arm</text>
<text x="152.9" y="65" transform="rotate(-90 152.9 65)">GND</text>
<text x="161.1" y="64.4">12V</text>
<text x="35.7" y="71.6">V2_CMD</text>
<text x="86.8" y="66.6">ARM_RETURN</text>
<text x="163.1" y="66.2" transform="rotate(-90 163.1 66.2)">+12V</text>
<text x="221.5" y="68.8" transform="rotate(-90 221.5 68.8)">GND</text>
<text x="32.2" y="74.2">ARM_SENSE</text>
<text x="35.7" y="76.7">V1_CMD</text>
<text x="34.7" y="81.8">ONEWIRE</text>
<text x="38.1" y="79.3">FLOW</text>
<text x="36.7" y="89.8">ESP32</text>
<text x="39.1" y="86.9">GND</text>
<text x="93.8" y="89.4">+12V</text>
<text x="95" y="94.5">+5V</text>
<text x="95" y="92">GND</text>
<text x="153.9" y="94.5">+12V_ARMED</text>
<text x="179.1" y="94.5">V1_DRAIN</text>
<text x="217.4" y="94.5">+12V_ARMED</text>
<text x="242.6" y="94.5">V2_DRAIN</text>
<text x="39.1" y="99.6">+5V</text>
<text x="95" y="97">GND</text>
<text x="135.2" y="105">R11</text>
<text x="198.7" y="105">R12</text>
<text x="219.6" y="105">Q2</text>
<text x="137.7" y="110.5" transform="rotate(-90 137.7 110.5)">V1_CMD</text>
<text x="157.7" y="112.3">+12V_ARMED</text>
<text x="160.5" y="109.2" transform="rotate(-90 160.5 109.2)">V1_DRAIN</text>
<text x="201.2" y="110.5" transform="rotate(-90 201.2 110.5)">V2_CMD</text>
<text x="221.2" y="112.3">+12V_ARMED</text>
<text x="224" y="109.2" transform="rotate(-90 224 109.2)">V2_DRAIN</text>
<text x="141.9" y="117.4">V1_GATE</text>
<text x="161.1" y="114.8">V1_DRAIN</text>
<text x="205.4" y="117.4">V2_GATE</text>
<text x="224.6" y="114.8">V2_DRAIN</text>
<text x="39.1" y="125">GND</text>
<text x="95" y="125">GND</text>
<text x="145.4" y="120.2">R13</text>
<text x="147.8" y="125.7" transform="rotate(-90 147.8 125.7)">V1_GATE</text>
<text x="208.9" y="120.2">R14</text>
<text x="211.3" y="125.7" transform="rotate(-90 211.3 125.7)">V2_GATE</text>
<text x="34.9" y="127.5">SD_MOSI</text>
<text x="35.4" y="130.1">I2C_SCL</text>
<text x="90.8" y="130.1">SD_MISO</text>
<text x="95" y="127.5">+5V</text>
<text x="135.2" y="130.4">100</text>
<text x="137.7" y="131.1" transform="rotate(-90 137.7 131.1)">V1_GATE</text>
<text x="160.5" y="128.5" transform="rotate(-90 160.5 128.5)">GND</text>
<text x="198.7" y="130.4">100</text>
<text x="201.2" y="131.1" transform="rotate(-90 201.2 131.1)">V2_GATE</text>
<text x="224" y="128.5" transform="rotate(-90 224 128.5)">GND</text>
<text x="35.4" y="137.7">I2C_SDA</text>
<text x="90.8" y="132.6">SD_MOSI</text>
<text x="91.7" y="135.1">SD_SCK</text>
<text x="92.9" y="137.7">SD_CS</text>
<text x="34.9" y="142.8">SD_MISO</text>
<text x="39.1" y="140.2">GND</text>
<text x="147.8" y="142.5" transform="rotate(-90 147.8 142.5)">GND</text>
<text x="211.3" y="142.5" transform="rotate(-90 211.3 142.5)">GND</text>
<text x="35.8" y="145.3">SD_SCK</text>
<text x="37.1" y="147.8">SD_CS</text>
<text x="28.8" y="152.9">RS485_RO_3V3</text>
<text x="30.1" y="155.5">RS485_DE_RE</text>
<text x="34" y="150.4">RS485_DI</text>
<text x="104.7" y="155.8">R15</text>
<text x="107.2" y="161.3" transform="rotate(-90 107.2 161.3)">CAM_CMD</text>
<text x="177.6" y="158">+3V3</text>
<text x="178.8" y="160.5">GND</text>
<text x="108.4" y="165.6">CAM_LED</text>
<text x="137.2" y="165.6">CAM_C</text>
<text x="175.1" y="165.6">I2C_SDA</text>
<text x="175.1" y="163.1">I2C_SCL</text>
<text x="112.8" y="170.7">GND</text>
<text x="136" y="168.2">CAM_C</text>
<text x="136.1" y="170.7">CAM_E</text>
<text x="137.2" y="170.7">CAM_E</text>
<text x="175.6" y="173.2">P1_ADC</text>
<text x="178.8" y="168.2">GND</text>
<text x="175.6" y="175.8">P2_ADC</text>
<text x="175.6" y="178.3">P3_ADC</text>
<text x="104.8" y="181.2">330</text>
<text x="107.2" y="182.4" transform="rotate(-90 107.2 182.4)">CAM_LED</text>
<text x="94" y="203.7">FLOW</text>
<text x="95" y="198.6">+5V</text>
<text x="95" y="201.2">GND</text>
<text x="121.1" y="203.7">ONEWIRE</text>
<text x="124.3" y="198.6">+3V3</text>
<text x="125.5" y="201.2">GND</text>
<text x="146.5" y="203.7">ONEWIRE</text>
<text x="149.7" y="198.6">+3V3</text>
<text x="150.9" y="201.2">GND</text>
<text x="209.2" y="203.7">P1_SIG</text>
<text x="211.8" y="201.2">GND</text>
<text x="211.8" y="198.6">+5V</text>
<text x="234.6" y="203.7">P2_SIG</text>
<text x="237.2" y="201.2">GND</text>
<text x="237.2" y="198.6">+5V</text>
<text x="260" y="203.7">P3_SIG</text>
<text x="262.6" y="201.2">GND</text>
<text x="262.6" y="198.6">+5V</text>
<text x="94.5" y="212.1" transform="rotate(-90 94.5 212.1)">+3V3</text>
<text x="125" y="212.1" transform="rotate(-90 125 212.1)">+3V3</text>
<text x="211.3" y="212.1" transform="rotate(-90 211.3 212.1)">P1_SIG</text>
<text x="236.7" y="212.1" transform="rotate(-90 236.7 212.1)">P2_SIG</text>
<text x="262.1" y="212.1" transform="rotate(-90 262.1 212.1)">P3_SIG</text>
<text x="94.5" y="229.9" transform="rotate(-90 94.5 229.9)">FLOW</text>
<text x="125" y="233.3" transform="rotate(-90 125 233.3)">ONEWIRE</text>
<text x="211.3" y="229.9" transform="rotate(-90 211.3 229.9)">P1_ADC</text>
<text x="262.1" y="229.9" transform="rotate(-90 262.1 229.9)">P3_ADC</text>
<text x="132.6" y="237.5" transform="rotate(-90 132.6 237.5)">RS485_RO</text>
<text x="89.2" y="244.4">RS485_RO</text>
<text x="86" y="246.9">RS485_DE_RE</text>
<text x="86" y="249.4">RS485_DE_RE</text>
<text x="89.9" y="252">RS485_DI</text>
<text x="141.5" y="252">RS485_A</text>
<text x="211.3" y="246.6" transform="rotate(-90 211.3 246.6)">GND</text>
<text x="236.7" y="246.6" transform="rotate(-90 236.7 246.6)">GND</text>
<text x="262.1" y="246.6" transform="rotate(-90 262.1 246.6)">GND</text>
<text x="90.5" y="257.1">RS485_B</text>
<text x="95" y="254.5">+5V</text>
<text x="141.3" y="254.5">RS485_B</text>
<text x="90.7" y="259.6">RS485_A</text>
<text x="95" y="262.1">GND</text>
<text x="132.6" y="272" transform="rotate(-90 132.6 272)">GND</text>
</g>
<g font-size="1.8" fill="#a90000">
<text x="102.8" y="37.8">1</text>
<text x="102.8" y="40.4">2</text>
<text x="152.1" y="45.2" transform="rotate(-90 152.1 45.2)">5</text>
<text x="159.8" y="45.2" transform="rotate(-90 159.8 45.2)">4</text>
<text x="164.8" y="45.2" transform="rotate(-90 164.8 45.2)">3</text>
<text x="46.9" y="53.1">1</text>
<text x="46.9" y="55.6">2</text>
<text x="46.9" y="58.2">3</text>
<text x="152.1" y="57.9" transform="rotate(-90 152.1 57.9)">2</text>
<text x="162.3" y="57.9" transform="rotate(-90 162.3 57.9)">1</text>
<text x="46.9" y="60.7">4</text>
<text x="46.9" y="63.2">5</text>
<text x="46.9" y="65.8">6</text>
<text x="102.8" y="63.2">1</text>
<text x="102.8" y="65.8">2</text>
<text x="46.9" y="68.3">7</text>
<text x="46.9" y="70.9">8</text>
<text x="46.3" y="75.9">10</text>
<text x="46.9" y="73.4">9</text>
<text x="46.3" y="78.5">11</text>
<text x="46.3" y="81">12</text>
<text x="46.3" y="83.6">13</text>
<text x="46.3" y="86.1">14</text>
<text x="102.8" y="88.6">1</text>
<text x="46.3" y="91.2">16</text>
<text x="46.3" y="93.7">17</text>
<text x="102.8" y="91.2">2</text>
<text x="102.8" y="93.7">3</text>
<text x="46.3" y="96.3">18</text>
<text x="46.3" y="98.8">19</text>
<text x="102.8" y="96.3">4</text>
<text x="162" y="113.7" transform="rotate(-90 162 113.7)">2</text>
<text x="173.9" y="111.5">1</text>
<text x="225.5" y="113.7" transform="rotate(-90 225.5 113.7)">2</text>
<text x="237.4" y="111.5">1</text>
<text x="153" y="118.8">1</text>
<text x="173.9" y="114">2</text>
<text x="216.5" y="118.8">1</text>
<text x="237.4" y="114">2</text>
<text x="46.9" y="124.2">1</text>
<text x="102.8" y="124.2">1</text>
<text x="162" y="121.4" transform="rotate(-90 162 121.4)">3</text>
<text x="225.5" y="121.4" transform="rotate(-90 225.5 121.4)">3</text>
<text x="46.9" y="126.7">2</text>
<text x="46.9" y="129.3">3</text>
<text x="46.9" y="131.8">4</text>
<text x="102.8" y="126.7">2</text>
<text x="102.8" y="129.3">3</text>
<text x="102.8" y="131.8">4</text>
<text x="46.9" y="134.4">5</text>
<text x="46.9" y="136.9">6</text>
<text x="102.8" y="134.4">5</text>
<text x="102.8" y="136.9">6</text>
<text x="46.9" y="139.4">7</text>
<text x="46.9" y="142">8</text>
<text x="46.3" y="147.1">10</text>
<text x="46.3" y="149.6">11</text>
<text x="46.9" y="144.5">9</text>
<text x="46.3" y="152.1">12</text>
<text x="46.3" y="154.7">13</text>
<text x="46.3" y="157.2">14</text>
<text x="186.6" y="157.2">1</text>
<text x="186.6" y="159.8">2</text>
<text x="46.3" y="164.8">17</text>
<text x="46.3" y="167.4">18</text>
<text x="119.9" y="164.8">1</text>
<text x="132.6" y="164.8">4</text>
<text x="146" y="167.4">1</text>
<text x="186.6" y="162.3">3</text>
<text x="186.6" y="164.8">4</text>
<text x="186.6" y="167.4">5</text>
<text x="46.3" y="169.9">19</text>
<text x="119.9" y="169.9">2</text>
<text x="132.6" y="169.9">3</text>
<text x="146" y="169.9">2</text>
<text x="186.6" y="169.9">6</text>
<text x="186.6" y="172.5">7</text>
<text x="186.6" y="175">8</text>
<text x="186.6" y="177.5">9</text>
<text x="102.8" y="197.9">1</text>
<text x="133.3" y="197.9">1</text>
<text x="158.7" y="197.9">1</text>
<text x="219.6" y="197.9">1</text>
<text x="245" y="197.9">1</text>
<text x="270.4" y="197.9">1</text>
<text x="102.8" y="200.4">2</text>
<text x="102.8" y="202.9">3</text>
<text x="133.3" y="200.4">2</text>
<text x="133.3" y="202.9">3</text>
<text x="158.7" y="200.4">2</text>
<text x="158.7" y="202.9">3</text>
<text x="219.6" y="200.4">2</text>
<text x="219.6" y="202.9">3</text>
<text x="245" y="200.4">2</text>
<text x="245" y="202.9">3</text>
<text x="270.4" y="200.4">2</text>
<text x="270.4" y="202.9">3</text>
<text x="102.8" y="243.6">1</text>
<text x="102.8" y="246.1">2</text>
<text x="102.8" y="248.7">3</text>
<text x="102.8" y="251.2">4</text>
<text x="153.6" y="251.2">1</text>
<text x="102.8" y="253.7">5</text>
<text x="102.8" y="256.3">6</text>
<text x="153.6" y="253.7">2</text>
<text x="102.8" y="258.8">7</text>
<text x="102.8" y="261.4">8</text>
</g>
<g font-size="1.8" fill="#009600">
<text x="34.2" y="89.4">CAM_CMD DevKitC</text>
<text x="236.7" y="232.1" transform="rotate(-90 236.7 232.1)">P2_ADC</text>
</g>
<text font-size="1.8" fill="#000084" x="42.5" y="160.9">DevKitC</text>
</svg>
